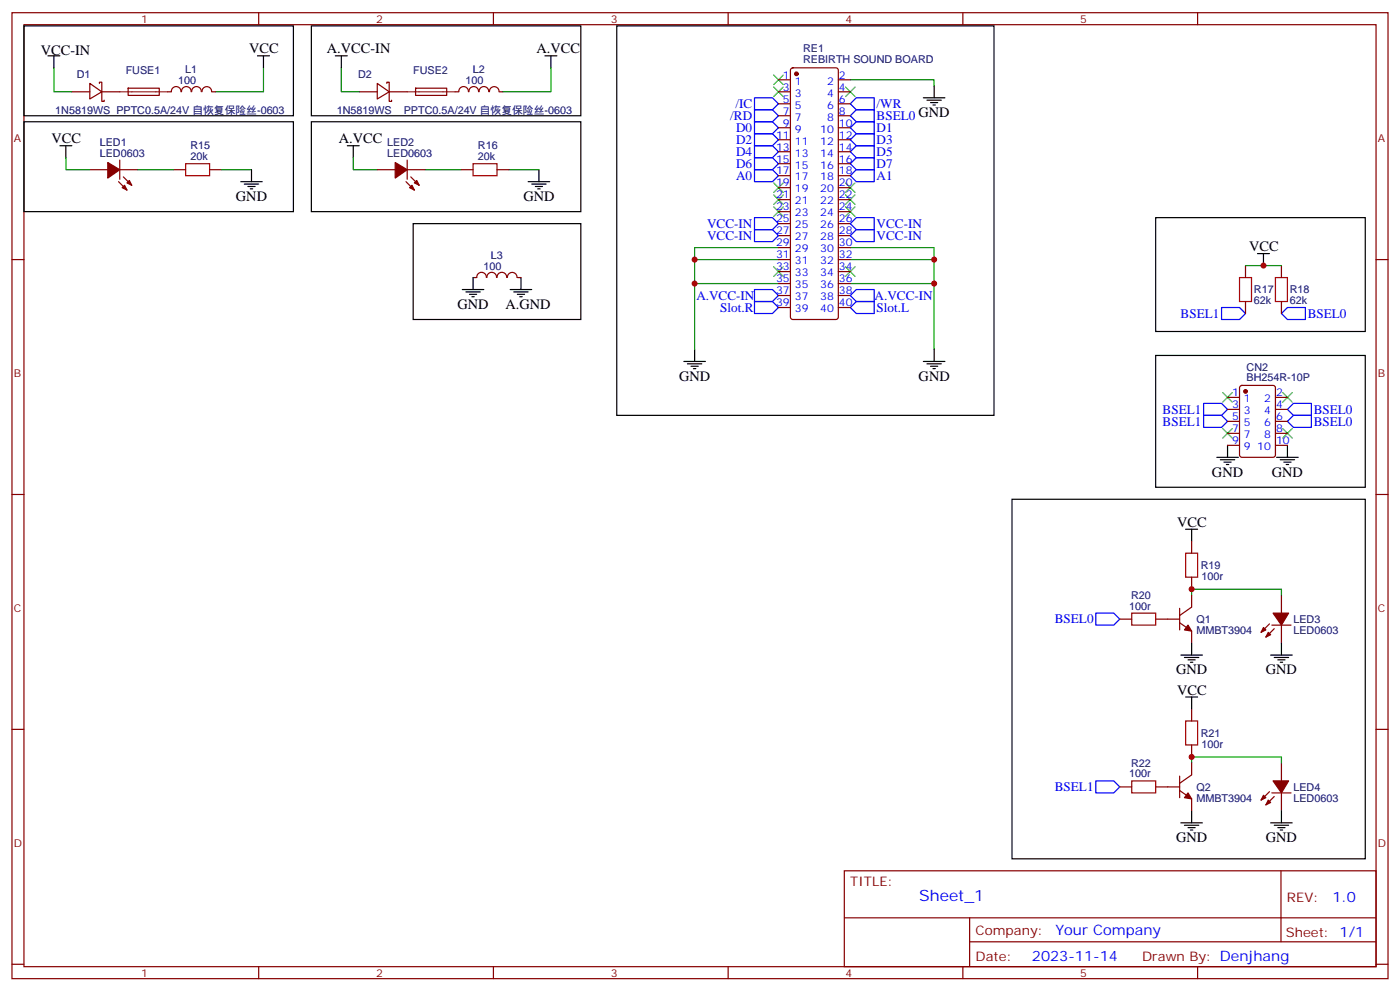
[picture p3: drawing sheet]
<svg xmlns="http://www.w3.org/2000/svg" width="412mm" height="292mm" viewBox="0 0 412 292" stroke-linecap="round" stroke-linejoin="round" font-family="sans-serif">
<g fill="none" stroke="#870000" stroke-width=".35">
<path d="M3.5 3.7h405.4v284.4h-405.4zM7.1 7.3h398.2v277.3h-398.2zM76.2 3.7v3.6M145.3 3.7v3.6M214.5 3.7v3.6M283.6 3.7v3.6M352.8 3.7v3.6M21.2 27h5.3M26.5 24.6l3.5 2.4-3.5 2.1zM29.3 24.6v-.4h.7v2.8M30 27v2.8h.7v-.3M30 27h5.3"/>
<path d="M37.8 26h9.1v2l-9.1 .1zM49.4 27h1M50.5 27a1.41 1.41 0 0 1 1.4-1.5 1.41 1.41 0 0 1 1.4 1.5M53.5 27a1.41 1.41 0 0 1 1.4-1.5 1.41 1.41 0 0 1 1.4 1.5M56.5 27a1.41 1.41 0 0 1 1.4-1.5 1.41 1.41 0 0 1 1.4 1.5M59.5 27a1.41 1.41 0 0 1 1.4-1.5 1.41 1.41 0 0 1 1.4 1.5M62.4 27h1.1M105.8 27h5.3M111.1 24.6l3.6 2.4-3.6 2.1zM113.9 24.6v-.4h.8v2.8M114.7 27v2.8h.7v-.3M114.7 27h5.2"/>
<path d="M122.4 26h9.2v2l-9.2 .1zM138 27a1.41 1.41 0 0 0-1.4-1.5 1.41 1.41 0 0 0-1.4 1.5h-1.1M138.1 27a1.41 1.41 0 0 1 1.5-1.5 1.41 1.41 0 0 1 1.4 1.5M141.1 27a1.41 1.41 0 0 1 1.4-1.5 1.41 1.41 0 0 1 1.4 1.5M144.2 27a1.41 1.41 0 0 1 1.4-1.5 1.41 1.41 0 0 1 1.4 1.5M147.1 27h1.1M229.3 27h3.5M229.3 23.5h3.5M229.3 30.6h3.5M229.3 34.1h3.5M229.3 37.6h3.5M233.1 20.2l.4-.2h12.7l.5 .2 .2 .5v72.6l-.2 .5-.5 .3h-12.7l-.5-.3-.2-.5v-72.6z"/>
<path d="M246.9 27h3.6M246.9 23.5h3.6M246.9 30.6h3.6M246.9 34.1h3.6M246.9 37.6h3.6M26.5 50h5.2M34.9 53.5l2.5 2.5M35.3 50h5.3M35.3 47.1v5.7M36.3 52.1l2.5 2.4M51.2 50h3.5M61.7 50h3.6"/>
<path d="M111.1 50h5.3M119.6 53.5l2.5 2.5M119.9 50h5.3M119.9 47.1v5.7M121 52.1l2.5 2.4M135.8 50h3.5M146.4 50h3.5M229.3 41.1h3.5M229.3 44.7h3.5M229.3 48.2h3.5M229.3 51.7h3.5M229.3 55.2h3.5"/>
<path d="M229.3 58.8h3.5M246.9 41.1h3.6M246.9 44.7h3.6M246.9 48.2h3.6M246.9 51.7h3.6M246.9 55.2h3.6M246.9 58.8h3.6M3.5 76.4h3.6M229.3 76.4h3.5M229.3 79.9h3.5M229.3 72.9h3.5M229.3 69.4h3.5"/>
<path d="M229.3 65.8h3.5M229.3 62.3h3.5M246.9 76.4h3.6M246.9 79.9h3.6M246.9 72.9h3.6M246.9 69.4h3.6M246.9 65.8h3.6M246.9 62.3h3.6M366.9 78.2v3.5M377.5 78.2v3.5M405.3 76.4h3.6M143.3 81.7a1.41 1.41 0 0 0-1.4-1.5 1.41 1.41 0 0 0-1.5 1.5h-1.1"/>
<path d="M143.4 81.7a1.41 1.41 0 0 1 1.4-1.5 1.41 1.41 0 0 1 1.4 1.5M146.4 81.7a1.41 1.41 0 0 1 1.4-1.5 1.41 1.41 0 0 1 1.4 1.5M149.5 81.7a1.41 1.41 0 0 1 1.4-1.5 1.41 1.41 0 0 1 1.4 1.5M152.4 81.7h1.1M229.3 90.5h3.5M229.3 87h3.5M229.3 83.5h3.5M246.9 90.5h3.6M246.9 87h3.6M246.9 83.5h3.6M366.9 88.8v3.5M377.5 88.8v3.5"/>
<path d="M361.6 117h3.5M365.4 113.7l.4-.2h9.2l.7 .4v20l-.5 .7h-9.4l-.6-.4-.1-20zM375.7 117h3.5M361.6 131.1h3.5M361.6 120.5h3.5M361.6 127.6h3.5M361.6 124h3.5M375.7 131.1h3.5M375.7 120.5h3.5M375.7 127.6h3.5M375.7 124h3.5M3.5 145.6h3.6"/>
<path d="M351 159.3v3.5M405.3 145.6h3.6M347.5 179.1v6.3M351 169.9v3.5M351 175.2v3.5l-3.5 2.5M377.5 175.2v5.3M329.8 182.2h3.6M340.4 182.2h7.1M347.5 183.3l3.5 2.5v3.5M373.9 183.7l-2.4 2.4M374.6 184h5.7M375.4 185.1l-2.5 2.4"/>
<path d="M377.5 184v5.3M3.5 214.7h3.6M351 208.7v3.5M351 219.3v3.5M405.3 214.7h3.6M329.8 231.6h3.6M340.4 231.6h7.1M347.5 232.7l3.5 2.5v3.5M347.5 228.5v6.3M351 224.6v3.5l-3.5 2.5M373.9 233l-2.4 2.5M374.6 233.4h5.7"/>
<path d="M375.4 234.5l-2.5 2.4M377.5 224.6v5.3M377.5 233.4v5.3M248.7 256.3h156.6v28.3h-156.6zM377.3 256.4v20.8M248.7 270.2h156.5M285.6 277.2h119.6M285.6 270.2v14.1M3.5 283.8h3.6M76.2 284.6v3.5M145.3 284.6v3.5M214.5 284.6v3.5"/>
<path d="M283.6 284.6v3.5M352.8 284.6v3.5M405.3 283.8h3.6"/>
</g>
<path d="M35.3 27h14.1M119.9 27h14.2" fill="none" stroke="#8c2424" stroke-width=".35"/>
<g fill="none" stroke="#000" stroke-width=".35">
<path d="M7.1 7.6h79.3v26.5h-79.3zM14.1 16.4h3.5M15.9 16.4v3.6M75.8 16.4h3.6M77.6 16.4v3.6M91.7 7.6h79.4v26.5h-79.4zM98.8 16.4h3.5M100.5 16.4v3.6M160.5 16.4h3.5M162.3 16.4v3.6M181.7 7.6h111.1v114.7h-111.1zM7.1 35.8h79.3v26.5h-79.3z"/>
<path d="M91.7 35.8h79.4v26.5h-79.4zM272 28.8h6.3M273 29.5h4.3M274.1 30.2h2.1M274.8 30.9h.7M275.2 25.3v3.5M17.6 42.9h3.6M19.4 42.9v3.5M70.9 53.5h6.4M72 54.2h4.2M73 54.9h2.1M73.7 55.6h.7"/>
<path d="M74.1 50v3.5M102.3 42.9h3.5M104.1 42.9v3.5M155.6 53.5h6.3M156.6 54.2h4.3M157.7 54.9h2.1M158.4 55.6h.7M158.7 50v3.5M121.7 65.8h49.4v28.3h-49.4zM340.4 64.1h61.8v33.5h-61.8zM370.4 74.6h3.5M372.2 74.6v3.6"/>
<path d="M136.2 85.2h6.3M137.2 85.9h4.3M138.3 86.6h2.1M139 87.3h.7M139.3 81.7v3.5M150.3 85.2h6.3M151.3 85.9h4.3M152.4 86.6h2.1M153.1 87.3h.7M153.5 81.7v3.5M201.4 106.4h6.4M202.5 107.1h4.2"/>
<path d="M203.6 107.8h2.1M204.3 108.5h.7M204.6 102.9v3.5M272 106.4h6.3M273 107.1h4.3M274.1 107.8h2.1M274.8 108.5h.7M275.2 102.9v3.5M340.4 104.6h61.8v38.8h-61.8zM358.4 134.6h6.4M359.5 135.3h4.2M360.5 136h2.2"/>
<path d="M361.2 136.7h.7M361.6 131.1v3.5M376.1 134.6h6.3M377.1 135.3h4.3M378.2 136h2.1M378.9 136.7h.7M379.2 131.1v3.5M298.1 147h104.1v105.8h-104.1zM349.2 155.8h3.6M351 155.8v3.5M347.8 192.8h6.4M348.9 193.5h4.2"/>
<path d="M350 194.2h2.1M350.7 194.9h.7M351 189.3v3.5M374.3 192.8h6.3M375.4 193.5h4.2M376.4 194.2h2.1M377.1 194.9h.7M377.5 189.3v3.5M349.2 205.2h3.6M351 205.2v3.5M351 238.7v3.5M377.5 238.7v3.5"/>
<path d="M347.8 242.2h6.4M348.9 242.9h4.2M350 243.6h2.1M350.7 244.3h.7M374.3 242.2h6.3M375.4 242.9h4.2M376.4 243.6h2.1M377.1 244.3h.7"/>
</g>
<g fill="none" stroke="#008700" stroke-width=".35">
<path d="M15.9 20v7h5.3M77.6 20v7h-14.1M100.5 20v7h5.3M162.3 20v7h-14.1M250.5 23.5h24.7v1.8M19.4 46.4v3.6h7.1M40.6 50h10.6M65.3 50h8.8M104.1 46.4v3.6h7M125.2 50h10.6M149.9 50h8.8M204.6 76.4h24.7"/>
<path d="M229.3 72.9h-24.7v30M250.5 76.4h24.7M250.5 72.9h24.7v30M366.9 78.2h10.6M204.6 83.5h24.7M250.5 83.5h24.7M351 175.2v-1.8h26.5v1.8M351 224.6v-1.8h26.5v1.8"/>
</g>
<path d="M54.7 48.2h7v3.5h-7zM139.3 48.2h7.1v3.5h-7.1zM365.1 81.7h3.6v7.1h-3.6zM375.7 81.7h3.5v7.1h-3.5zM349.2 162.8h3.6v7.1h-3.6zM333.4 180.5h7v3.5h-7zM349.2 212.2h3.6v7.1h-3.6zM333.4 229.9h7v3.5h-7z" fill="none" stroke="#a10000" stroke-width=".35"/>
<g fill="#870000" stroke="#870000" stroke-width=".35">
<path d="M116.4 47.8l3.5 2.2-3.5 2.4z"/>
<path d="M120.6 55.2l.8-.7 .7 1.5z"/>
<path d="M122.1 53.8l.7-.7 .7 1.4z"/>
<path d="M31.7 47.8l3.6 2.2-3.6 2.4z"/>
<path d="M36 55.2l.7-.7 .7 1.5z"/>
<path d="M37.4 53.8l.7-.7 .7 1.4z"/>
<path d="M375 229.9h4.6l-2.1 3.5z"/>
<path d="M372.2 234.1l.7 .7-1.4 .7z"/>
<path d="M373.6 235.5l.7 .7-1.4 .7z"/>
<path d="M375 180.5h4.6l-2.1 3.5z"/>
<path d="M372.2 184.7l.7 .7-1.4 .7z"/>
<path d="M373.6 186.1l.7 .7-1.4 .7z"/>
<path d="M350 184l1 1.8-2.1-.4z"/>
<path d="M350 233.4l1 1.8-2.1-.4z"/>
<circle cx="234.6" cy="21.7" r=".53"/>
<circle cx="366.9" cy="115.2" r=".53"/>
</g>
<g fill="none" stroke="#3c3" stroke-width=".35">
<path d="M227.9 22.1l2.8 2.8M227.9 25.6l2.8 2.8M230.7 22.1l-2.8 2.8M230.7 25.6l-2.8 2.8M249.1 25.6l2.8 2.8M251.9 25.6l-2.8 2.8M227.9 53.8l2.8 2.9M227.9 57.4l2.8 2.8M230.7 53.8l-2.8 2.9M230.7 57.4l-2.8 2.8M249.1 53.8l2.8 2.9M249.1 57.4l2.8 2.8"/>
<path d="M251.9 53.8l-2.8 2.9M251.9 57.4l-2.8 2.8M227.9 78.5l2.8 2.9M227.9 60.9l2.8 2.8M230.7 78.5l-2.8 2.9M230.7 60.9l-2.8 2.8M249.1 78.5l2.8 2.9M249.1 60.9l2.8 2.8M251.9 78.5l-2.8 2.9M251.9 60.9l-2.8 2.8M360.2 115.6l2.8 2.8M363 115.6l-2.8 2.8"/>
<path d="M377.8 115.6l2.8 2.8M380.6 115.6l-2.8 2.8M360.2 126.2l2.8 2.8M363 126.2l-2.8 2.8M377.8 126.2l2.8 2.8M380.6 126.2l-2.8 2.8"/>
</g>
<g fill="none" stroke="#00f" stroke-width=".35">
<path d="M222.2 28.8h5.3l1.8 1.8-1.8 1.7h-5.3zM222.2 32.3h5.3l1.8 1.8-1.8 1.7h-5.3zM222.2 35.8h5.3l1.8 1.8-1.8 1.8h-5.3zM222.2 39.4h5.3l1.8 1.7-1.8 1.8h-5.3zM250.5 30.6l1.7-1.8h5.3v3.5h-5.3zM252.2 32.3h5.3v3.5h-5.3l-1.7-1.7zM252.2 35.8h5.3v3.6h-5.3l-1.7-1.8zM252.2 39.4h5.3v3.5h-5.3l-1.7-1.8zM222.2 42.9h5.3l1.8 1.8-1.8 1.7h-5.3zM222.2 46.4h5.3l1.8 1.8-1.8 1.8h-5.3zM222.2 50h5.3l1.8 1.7-1.8 1.8h-5.3zM252.2 42.9h5.3v3.5h-5.3l-1.7-1.7z"/>
<path d="M252.2 46.4h5.3v3.6h-5.3l-1.7-1.8zM252.2 50h5.3v3.5h-5.3l-1.7-1.8zM222.2 64.1h5.3l1.8 1.7-1.8 1.8h-5.3zM222.2 67.6h5.3l1.8 1.8-1.8 1.7h-5.3zM252.2 64.1h5.3v3.5h-5.3l-1.7-1.8zM252.2 67.6h5.3v3.5h-5.3l-1.7-1.7zM222.2 85.2h5.3l1.8 1.8-1.8 1.8h-5.3zM222.2 88.8h5.3l1.8 1.7-1.8 1.8h-5.3zM250.5 90.5l1.7-1.7h5.3v3.5h-5.3zM250.5 87l1.7-1.8h5.3v3.6h-5.3zM359.8 90.5h5.3l1.8 1.8-1.8 1.8h-5.3zM379.2 90.5h5.3v3.6h-5.3l-1.7-1.8z"/>
<path d="M354.5 118.7h5.3l1.8 1.8-1.8 1.8h-5.3zM381 118.7h5.3v3.6h-5.3l-1.8-1.8zM354.5 122.3h5.3l1.8 1.7-1.8 1.8h-5.3zM381 122.3h5.3v3.5h-5.3l-1.8-1.8zM322.8 180.5h5.3l1.7 1.7-1.7 1.8h-5.3zM322.8 229.9h5.3l1.7 1.7-1.7 1.8h-5.3z"/>
</g>
<g fill="#c00">
<circle cx="204.6" cy="76.4" r=".88"/>
<circle cx="204.6" cy="83.5" r=".88"/>
<circle cx="275.2" cy="83.5" r=".88"/>
<circle cx="275.2" cy="76.4" r=".88"/>
<circle cx="351" cy="222.8" r=".88"/>
<circle cx="351" cy="173.4" r=".88"/>
<circle cx="372.2" cy="78.2" r=".88"/>
</g>
<text font-size="4.6" fill="#00f" x="270.8" y="265.4">Sheet_1</text>
<g font-size="4.2">
<text x="12" y="16.1">VCC-IN</text>
<text x="73.4" y="15.7">VCC</text>
<text x="96.3" y="15.7">A.VCC-IN</text>
<text x="158" y="15.7">A.VCC</text>
<text x="15.2" y="42.2">VCC</text>
<text x="99.8" y="42.2">A.VCC</text>
<text x="69.5" y="59.1">GND</text>
<text x="154.2" y="59.1">GND</text>
<text x="367.9" y="73.9">VCC</text>
<text x="134.8" y="90.9">GND</text>
<text x="148.9" y="90.9">A.GND</text>
<text x="200" y="112">GND</text>
<text x="270.6" y="112">GND</text>
<text x="357" y="140.3">GND</text>
<text x="374.6" y="140.3">GND</text>
<text x="346.8" y="155.1">VCC</text>
<text x="346.4" y="198.5">GND</text>
<text x="372.9" y="198.5">GND</text>
<text x="346.8" y="204.5">VCC</text>
<text x="346.4" y="247.9">GND</text>
<text x="372.9" y="247.9">GND</text>
</g>
<g font-size="4.2" fill="#00f">
<text x="392.5" y="265.6">1.0</text>
<text x="310.9" y="275.2">Your Company</text>
<text x="304" y="283">2023-11-14</text>
</g>
<g font-size="3.9" fill="#00f">
<text x="215.1" y="35.3">/RD</text>
<text x="216.6" y="31.8">/IC</text>
<text x="258.2" y="35.3">BSEL0 GND</text>
<text x="258.2" y="31.8">/WR</text>
<text x="216.8" y="38.9">D0</text>
<text x="258.2" y="38.8">D1</text>
<text x="216.8" y="42.3">D2</text>
<text x="216.8" y="45.8">D4</text>
<text x="258.2" y="42.3">D3</text>
<text x="258.2" y="45.8">D5</text>
<text x="216.8" y="49.4">D6</text>
<text x="216.8" y="53">A0</text>
<text x="258.2" y="49.4">D7</text>
<text x="258.2" y="52.9">A1</text>
<text x="208.3" y="67.1">VCC-IN</text>
<text x="208.3" y="70.6">VCC-IN</text>
<text x="258.2" y="67.1">VCC-IN</text>
<text x="258.2" y="70.6">VCC-IN</text>
<text x="205.1" y="88.3">A.VCC-IN</text>
<text x="257.6" y="88.3">A.VCC-IN</text>
<text x="212.2" y="91.8">Slot.R</text>
<text x="258.2" y="91.8">Slot.L</text>
<text x="347.8" y="93.5">BSEL1</text>
<text x="385.2" y="93.5">BSEL0</text>
<text x="342.5" y="125.3">BSEL1</text>
<text x="342.5" y="121.8">BSEL1</text>
<text x="387" y="125.3">BSEL0</text>
<text x="387" y="121.8">BSEL0</text>
<text x="310.7" y="183.5">BSEL0</text>
<text x="310.7" y="232.9">BSEL1</text>
</g>
<g font-size="3.9" fill="#800">
<text x="250.5" y="260.9">TITLE:</text>
<text x="379.1" y="265.6">REV:</text>
<text x="287.4" y="275.1">Company:</text>
<text x="378.7" y="275.7">Sheet: 1/1</text>
<text x="287.4" y="282.8">Date:</text>
<text x="336.4" y="282.9">Drawn By: Denjhang</text>
</g>
<g font-size="3.2" fill="#800">
<text x="41.6" y="6.7">1</text>
<text x="110.8" y="6.7">2</text>
<text x="179.9" y="6.7">3</text>
<text x="249.1" y="6.7">4</text>
<text x="318.2" y="6.7">5</text>
<text x="4.1" y="41.8">A</text>
<text x="405.9" y="41.8">A</text>
<text x="4.1" y="111">B</text>
<text x="405.9" y="111">B</text>
<text x="4.1" y="180.1">C</text>
<text x="405.9" y="180.1">C</text>
<text x="4.1" y="249.3">D</text>
<text x="405.9" y="249.3">D</text>
<text x="41.6" y="287.5">1</text>
<text x="110.8" y="287.5">2</text>
<text x="179.9" y="287.5">3</text>
<text x="249.1" y="287.5">4</text>
<text x="318.2" y="287.5">5</text>
</g>
<g font-size="3.2" fill="#000080">
<text x="236.6" y="15.4">RE1</text>
<text x="22.6" y="22.9">D1</text>
<text x="37" y="21.7">FUSE1</text>
<text x="54.6" y="21.5">L1</text>
<text x="105.5" y="22.9">D2</text>
<text x="121.7" y="21.7">FUSE2</text>
<text x="139.3" y="21.5">L2</text>
<text x="236.6" y="18.5">REBIRTH SOUND BOARD</text>
<text x="52.5" y="24.7">100</text>
<text x="137.1" y="24.7">100</text>
<text x="16.3" y="33.5">1N5819WS PPTC0.5A/24V 自恢复保险丝-0603</text>
<text x="99.2" y="33.5">1N5819WS</text>
<text x="118.9" y="33.5">PPTC0.5A/24V 自恢复保险丝-0603</text>
<text x="29.4" y="46.1">LED0603</text>
<text x="29.4" y="42.9">LED1</text>
<text x="56.1" y="47.1">20k</text>
<text x="56.1" y="44">R15</text>
<text x="114.1" y="46.1">LED0603</text>
<text x="114.1" y="42.9">LED2</text>
<text x="140.8" y="47.1">20k</text>
<text x="140.8" y="44">R16</text>
<text x="144.5" y="76.2">L3</text>
<text x="142.4" y="79.4">100</text>
<text x="369.4" y="89.6">62k</text>
<text x="369.4" y="86.4">R17</text>
<text x="379.9" y="89.6">62k</text>
<text x="379.9" y="86.4">R18</text>
<text x="367.2" y="112.2">BH254R-10P</text>
<text x="367.2" y="109.1">CN2</text>
<text x="353.7" y="167.5">R19</text>
<text x="353.9" y="170.7">100r</text>
<text x="332.7" y="179.4">100r</text>
<text x="333.2" y="176.2">R20</text>
<text x="352.4" y="183.3">Q1</text>
<text x="381" y="183.4">LED3</text>
<text x="352.4" y="186.7">MMBT3904</text>
<text x="381" y="186.6">LED0603</text>
<text x="353.7" y="216.9">R21</text>
<text x="353.9" y="220.1">100r</text>
<text x="333.2" y="225.6">R22</text>
<text x="332.7" y="228.8">100r</text>
<text x="352.4" y="232.7">Q2</text>
<text x="381" y="232.8">LED4</text>
<text x="352.4" y="236.1">MMBT3904</text>
<text x="381" y="236">LED0603</text>
</g>
<g font-size="3.2" fill="#00f">
<text x="230.6" y="23.1">1</text>
<text x="247.1" y="23.1">2</text>
<text x="230.6" y="26.7">3</text>
<text x="234.1" y="24.9">1</text>
<text x="234.1" y="28.4">3</text>
<text x="243.6" y="28.4">4</text>
<text x="243.6" y="24.9">2</text>
<text x="247.1" y="26.7">4</text>
<text x="230.6" y="30.2">5</text>
<text x="230.6" y="33.7">7</text>
<text x="234.1" y="32">5</text>
<text x="234.1" y="35.5">7</text>
<text x="243.6" y="35.5">8</text>
<text x="243.6" y="32">6</text>
<text x="247.1" y="33.7">8</text>
<text x="247.1" y="30.2">6</text>
<text x="228.6" y="40.8">11</text>
<text x="230.6" y="37.3">9</text>
<text x="234.1" y="39">9</text>
<text x="241.6" y="39">10</text>
<text x="247.1" y="40.8">12</text>
<text x="247.1" y="37.3">10</text>
<text x="228.6" y="44.3">13</text>
<text x="228.6" y="47.8">15</text>
<text x="234.1" y="42.5">11</text>
<text x="234.1" y="46.1">13</text>
<text x="241.6" y="46.1">14</text>
<text x="241.6" y="42.5">12</text>
<text x="247.1" y="47.8">16</text>
<text x="247.1" y="44.3">14</text>
<text x="228.6" y="51.4">17</text>
<text x="234.1" y="49.6">15</text>
<text x="234.1" y="53.1">17</text>
<text x="241.6" y="53.1">18</text>
<text x="241.6" y="49.6">16</text>
<text x="247.1" y="51.4">18</text>
<text x="228.6" y="54.9">19</text>
<text x="228.6" y="58.4">21</text>
<text x="234.1" y="56.7">19</text>
<text x="241.6" y="56.7">20</text>
<text x="247.1" y="58.4">22</text>
<text x="247.1" y="54.9">20</text>
<text x="228.6" y="61.9">23</text>
<text x="228.6" y="65.5">25</text>
<text x="234.1" y="60.2">21</text>
<text x="234.1" y="63.7">23</text>
<text x="241.6" y="63.7">24</text>
<text x="241.6" y="60.2">22</text>
<text x="247.1" y="65.5">26</text>
<text x="247.1" y="61.9">24</text>
<text x="228.6" y="69">27</text>
<text x="234.1" y="67.2">25</text>
<text x="234.1" y="70.8">27</text>
<text x="241.6" y="70.8">28</text>
<text x="241.6" y="67.2">26</text>
<text x="247.1" y="69">28</text>
<text x="228.6" y="72.5">29</text>
<text x="228.6" y="76.1">31</text>
<text x="234.1" y="74.3">29</text>
<text x="234.1" y="77.8">31</text>
<text x="241.6" y="77.8">32</text>
<text x="241.6" y="74.3">30</text>
<text x="247.1" y="76.1">32</text>
<text x="247.1" y="72.5">30</text>
<text x="228.6" y="79.6">33</text>
<text x="228.6" y="83.1">35</text>
<text x="234.1" y="81.4">33</text>
<text x="241.6" y="81.4">34</text>
<text x="247.1" y="83.1">36</text>
<text x="247.1" y="79.6">34</text>
<text x="228.6" y="86.6">37</text>
<text x="234.1" y="84.9">35</text>
<text x="234.1" y="88.4">37</text>
<text x="241.6" y="88.4">38</text>
<text x="241.6" y="84.9">36</text>
<text x="247.1" y="86.6">38</text>
<text x="228.6" y="90.2">39</text>
<text x="234.1" y="91.9">39</text>
<text x="241.6" y="91.9">40</text>
<text x="247.1" y="90.2">40</text>
<text x="362.9" y="116.6">1</text>
<text x="366.4" y="118.4">1</text>
<text x="372.4" y="118.4">2</text>
<text x="375.9" y="116.6">2</text>
<text x="362.9" y="120.2">3</text>
<text x="362.9" y="123.7">5</text>
<text x="366.4" y="121.9">3</text>
<text x="366.4" y="125.4">5</text>
<text x="372.4" y="125.4">6</text>
<text x="372.4" y="121.9">4</text>
<text x="375.9" y="123.7">6</text>
<text x="375.9" y="120.2">4</text>
<text x="362.9" y="127.2">7</text>
<text x="362.9" y="130.7">9</text>
<text x="366.4" y="129">7</text>
<text x="372.4" y="129">8</text>
<text x="375.9" y="130.7">10</text>
<text x="375.9" y="127.2">8</text>
<text x="366.4" y="132.5">9</text>
<text x="370.4" y="132.5">10</text>
</g>
</svg>
